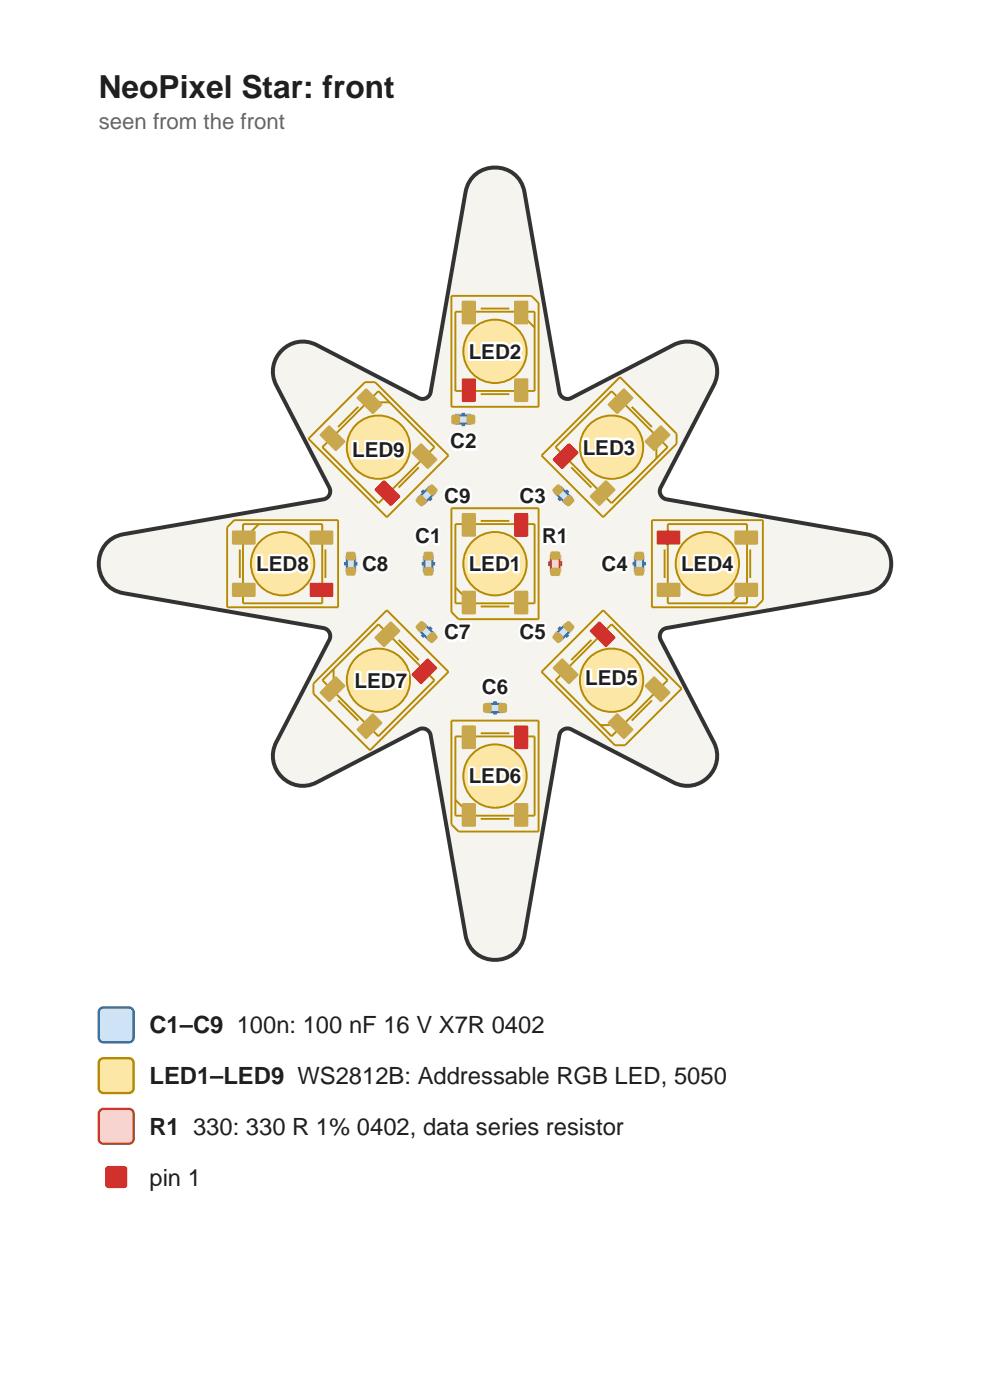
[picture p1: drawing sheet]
<svg xmlns="http://www.w3.org/2000/svg" width="210mm" height="297mm" viewBox="0 0 210 297" stroke-linecap="round" stroke-linejoin="round" font-family="sans-serif">
<path d="M59.8 74.3a6.2 6.2 0 0 1 7.4-1.1l21.6 11.2a1.75 1.75 0 0 0 2.6-1.2l7.3-42.4a6.4 6.4 0 0 1 6.3-5.3 6.4 6.4 0 0 1 6.3 5.3l7.4 42.4a1.75 1.75 0 0 0 2.5 1.2l21.6-11.2a6.4 6.4 0 0 1 7.4 1.1 6.4 6.4 0 0 1 1.2 7.5l-11.2 21.6a1.75 1.75 0 0 0 1.2 2.5l42.4 7.4a6.4 6.4 0 0 1 5.3 6.3 6.4 6.4 0 0 1-5.3 6.2l-42.4 7.4a1.75 1.75 0 0 0-1.2 2.6l11.2 21.6a6.4 6.4 0 0 1-1.2 7.4 6.4 6.4 0 0 1-7.4 1.2l-21.6-11.3a1.75 1.75 0 0 0-2.5 1.3l-7.4 42.4a6.4 6.4 0 0 1-6.3 5.2 6.4 6.4 0 0 1-6.3-5.2l-7.3-42.4a1.75 1.75 0 0 0-2.6-1.3l-21.6 11.3a6.4 6.4 0 0 1-7.4-1.2 6.4 6.4 0 0 1-1.2-7.4l11.3-21.6a1.74 1.74 0 0 0-1.3-2.6l-42.4-7.4a6.4 6.4 0 0 1-5.3-6.2 6.4 6.4 0 0 1 5.3-6.3l42.4-7.4a1.74 1.74 0 0 0 1.3-2.5l-11.3-21.6a6.2 6.2 0 0 1 1.2-7.5z" fill="#f6f4ee" stroke="#333" stroke-width=".84" stroke-linecap="butt"/>
<path d="M89.7 117.9h2.4v3.4h-2.4z" fill="#cfe3f7"/>
<path d="M89.7 119.2v.8M90 117.9h1.7v3.4h-1.7zM92.1 119.2v.8" fill="none" stroke="#2f6ea8" stroke-width=".4"/>
<g fill="#c9a74c">
<path d="M90.1 120.3h1.6l.2 .4v1.2l-.4 .2h-1.4l-.3-.4v-1z"/>
<path d="M89.9 117.3l.4-.3 1.4 .1 .2 .4v1.2l-.4 .2h-1.4l-.3-.5z"/>
</g>
<path d="M96.6 87.8h3.4v2.4h-3.4z" fill="#cfe3f7"/>
<path d="M96.6 88.2h3.4v1.6h-3.4zM97.9 87.8h.7M97.9 90.2h.7" fill="none" stroke="#2f6ea8" stroke-width=".4"/>
<g fill="#c9a74c">
<path d="M99 88.2l.4-.3h1l.4 .3v1.4l-.2 .4h-1.2l-.4-.2z"/>
<path d="M96 88l1.1-.1 .4 .3 .1 1.4-.2 .4h-1.2l-.4-.2-.1-1.4z"/>
</g>
<path d="M117.5 104.8l1.7-1.8 2.3 2.4-1.7 1.7z" fill="#cfe3f7"/>
<path d="M117.7 104.5l1.2-1.2 2.4 2.4-1.2 1.2zM118.4 105.7l.5 .5M120.1 104l.5 .5" fill="none" stroke="#2f6ea8" stroke-width=".4"/>
<g fill="#c9a74c">
<path d="M119.6 106l.8-.8 .4-.2 .9 .8 .1 .5-.9 1-.4 .1-.9-.8-.1-.2z"/>
<path d="M117.3 103.7l.8-.8 .5-.1 .8 .7 .2 .5-1 1-.4 .1-.9-.8-.1-.2z"/>
</g>
<path d="M134.4 117.9h2.4v3.4h-2.4z" fill="#cfe3f7"/>
<path d="M134.4 119.2v.8M134.8 117.9h1.6v3.4h-1.6zM136.8 119.2v.8" fill="none" stroke="#2f6ea8" stroke-width=".4"/>
<g fill="#c9a74c">
<path d="M134.6 120.5l.4-.2h1.4l.2 .4v1.2l-.4 .2h-1.4l-.2-.4z"/>
<path d="M134.8 117.1h1.6l.2 .4v1.2l-.4 .2h-1.4l-.2-.5v-.9z"/>
</g>
<path d="M117.5 134.4l2.3-2.4 1.7 1.8-2.3 2.3z" fill="#cfe3f7"/>
<path d="M118.9 133l-.5 .5M120.1 132.3l1.2 1.2-2.4 2.4-1.2-1.2zM120.6 134.7l-.5 .5" fill="none" stroke="#2f6ea8" stroke-width=".4"/>
<g fill="#c9a74c">
<path d="M117.3 134.8l.7-.6 .4-.2 1 1 .2 .4-.8 .9-.5 .1-1-.9-.1-.2z"/>
<path d="M119.6 132.5l.6-.6 .5-.1 1 .9 .1 .4-.8 .9-.4 .1-1-.9-.1-.2z"/>
</g>
<path d="M103.3 149h3.4v2.4h-3.4z" fill="#cfe3f7"/>
<path d="M103.3 149.3h3.4v1.7h-3.4zM104.6 149h.8M104.6 151.4h.8" fill="none" stroke="#2f6ea8" stroke-width=".4"/>
<g fill="#c9a74c">
<path d="M102.7 149.2l1.2-.1 .4 .3v1.4l-.2 .4h-1.2l-.4-.2-.1-1.4z"/>
<path d="M105.7 149.4l.4-.3h1l.4 .3 .1 1.4-.3 .4h-1.2l-.4-.2z"/>
</g>
<path d="M90.2 132l2.3 2.4-1.7 1.7-2.3-2.3z" fill="#cfe3f7"/>
<path d="M89.4 134.7l.5 .5M89.9 132.3l2.4 2.4-1.2 1.2-2.4-2.4zM91.1 133l.5 .5" fill="none" stroke="#2f6ea8" stroke-width=".4"/>
<g fill="#c9a74c">
<path d="M88.3 132.7l.8-.8 .4-.1 .9 .7 .2 .5-1 1-.4 .1-.9-.7-.1-.3z"/>
<path d="M90.6 135l.8-.8 .4-.2 .9 .8 .1 .5-.9 1-.4 .1-.9-.8-.2-.4z"/>
</g>
<path d="M73.2 117.9h2.4v3.4h-2.4z" fill="#cfe3f7"/>
<path d="M73.2 119.2v.8M73.6 117.9h1.6v3.4h-1.6zM75.6 119.2v.8" fill="none" stroke="#2f6ea8" stroke-width=".4"/>
<g fill="#c9a74c">
<path d="M73.6 117.1h1.6l.2 .4v1.2l-.4 .2h-1.4l-.2-.5v-.9z"/>
<path d="M73.4 120.5l.4-.2h1.4l.2 .4v1.2l-.4 .2h-1.4l-.2-.4z"/>
</g>
<path d="M88.5 105.4l2.3-2.4 1.7 1.8-2.3 2.3z" fill="#cfe3f7"/>
<path d="M88.7 105.7l2.4-2.4 1.2 1.2-2.4 2.4zM89.9 104l-.5 .5M91.6 105.7l-.5 .5" fill="none" stroke="#2f6ea8" stroke-width=".4"/>
<g fill="#c9a74c">
<path d="M90.6 103.5l.6-.6 .5-.1 1 .9 .1 .4-.8 .9-.4 .1-1-.9-.2-.4z"/>
<path d="M88.3 105.8l.7-.6 .4-.2 1 1 .2 .4-.8 .9-.5 .1-1-.9-.1-.2z"/>
</g>
<circle cx="105" cy="119.6" r="6.7" fill="#fde7a6"/>
<g fill="none" stroke="#b58900" stroke-width=".4">
<path d="M95.8 107.8h18.4v23.6h-16.9l-1.5-1.6zM96.6 111.2h16.8v16.8h-16.8zM102 110.5h6M96.6 124.6l3.4 3.4M102 128.7h6"/>
<circle cx="105" cy="119.6" r="6.7"/>
</g>
<path d="M109.2 108.9l2.6-.1 .2 .2 .1 4.6-.2 .2-2.6 .1-.2-.2-.1-4.6z" fill="#d0312d"/>
<g fill="#c9a74c">
<path d="M98.1 108.9l2.6-.1 .2 .2 .1 4.6-.2 .2-2.6 .1-.2-.2-.1-4.6z"/>
<path d="M98.1 125.3h2.6l.2 .2 .1 4.5-.2 .3h-2.6l-.2-.1-.1-4.6z"/>
<path d="M109.2 125.3h2.6l.2 .2 .1 4.5-.2 .3h-2.6l-.2-.1-.1-4.6z"/>
</g>
<circle cx="105" cy="74.5" r="6.7" fill="#fde7a6"/>
<g fill="none" stroke="#b58900" stroke-width=".4">
<path d="M95.8 62.8h16.9l1.5 1.5v22h-18.4zM96.6 66.1h16.8v16.8h-16.8zM102 65.5h6M110 66.1l3.4 3.4M102 83.6h6"/>
<circle cx="105" cy="74.5" r="6.7"/>
</g>
<path d="M98.1 80.3h2.6l.2 .1 .1 4.6-.2 .3h-2.6l-.2-.2-.1-4.5z" fill="#d0312d"/>
<g fill="#c9a74c">
<path d="M109.2 80.3h2.6l.2 .1 .1 4.6-.2 .3h-2.6l-.2-.2-.1-4.5z"/>
<path d="M109.2 63.8h2.6l.2 .1 .1 4.6-.2 .3h-2.6l-.2-.1-.1-4.6z"/>
<path d="M98.1 63.8h2.6l.2 .1 .1 4.6-.2 .3h-2.6l-.2-.1-.1-4.6z"/>
</g>
<circle cx="129.7" cy="94.9" r="6.7" fill="#fde7a6"/>
<g fill="none" stroke="#b58900" stroke-width=".4">
<path d="M121.2 99.1l4.2 4.3M129.7 83l11.9 11.9-11.9 11.8-11.9-11.8zM131.5 80l12 12v2.1l-15.6 15.6-13-13.1zM134 86.3l4.3 4.3M139.2 92.5v4.7"/>
<circle cx="129.7" cy="94.9" r="6.7"/>
</g>
<path d="M117.3 97.3l3.3-3.3 .3 .1 1.8 1.9-.1 .3-3.3 3.2-.2-.1-1.8-1.7z" fill="#d0312d"/>
<g fill="#c9a74c">
<path d="M125.2 105.1l3.3-3.2 .3 .1 1.7 1.8v.3l-3.3 3.2-.3-.1-1.7-1.7z"/>
<path d="M136.8 93.5l3.3-3.3 .3 .1 1.8 1.9-.1 .3-3.3 3.2-.3-.1-1.7-1.7z"/>
<path d="M129 85.6l3.3-3.2 .3 .1 1.7 1.8v.3l-3.3 3.2h-.3l-1.7-1.8z"/>
</g>
<circle cx="150.1" cy="119.6" r="6.7" fill="#fde7a6"/>
<g fill="none" stroke="#b58900" stroke-width=".4">
<path d="M138.3 110.3h23.5v17l-1.5 1.5h-22zM141 116.6v6M141.6 111.2h16.9v16.8h-16.9zM159.1 116.6v6M158.5 124.6l-3.4 3.4"/>
<circle cx="150.1" cy="119.6" r="6.7"/>
</g>
<path d="M139.3 112.7l.3-.2 4.6 .1 .1 .2v2.6l-.3 .2-4.6-.1-.1-.3z" fill="#d0312d"/>
<g fill="#c9a74c">
<path d="M139.3 123.8l.3-.2 4.6 .1 .1 .2v2.6l-.3 .1h-4.6l-.1-.3z"/>
<path d="M155.8 123.8l.3-.2 4.6 .1 .1 .2v2.6l-.3 .1h-4.6l-.1-.3z"/>
<path d="M155.8 112.7l.3-.2 4.6 .1 .1 .2v2.6l-.3 .2-4.6-.1-.1-.3z"/>
</g>
<circle cx="129.7" cy="144.3" r="6.7" fill="#fde7a6"/>
<g fill="none" stroke="#b58900" stroke-width=".4">
<path d="M125.4 135.8l-4.2 4.2M127.9 129.5l16.7 16.6-12 12h-2.2l-15.5-15.6zM129.7 132.4l11.9 11.9-11.9 11.9-11.9-11.9zM127.3 153.8h4.8M138.3 148.6l-4.3 4.3"/>
<circle cx="129.7" cy="144.3" r="6.7"/>
</g>
<path d="M125.2 133.6l1.7-1.7 .3-.1 3.3 3.3v.3l-1.7 1.8-.3 .1-3.3-3.2z" fill="#d0312d"/>
<g fill="#c9a74c">
<path d="M117.3 141.5l1.8-1.7 .2-.1 3.3 3.2 .1 .3-1.8 1.8-.3 .1-3.3-3.2z"/>
<path d="M129 153.1l1.7-1.7 .3-.1 3.3 3.3v.2l-1.7 1.9-.3 .1-3.3-3.2z"/>
<path d="M136.8 145.3l1.7-1.7 .3-.1 3.3 3.2 .1 .3-1.8 1.9h-.3l-3.3-3.2z"/>
</g>
<circle cx="105" cy="164.6" r="6.7" fill="#fde7a6"/>
<g fill="none" stroke="#b58900" stroke-width=".4">
<path d="M95.8 152.9h18.4v23.5h-16.9l-1.5-1.5zM96.6 156.2h16.8v16.8h-16.8zM102 155.6h6M96.6 169.7l3.4 3.3M102 173.7h6"/>
<circle cx="105" cy="164.6" r="6.7"/>
</g>
<path d="M109.2 153.9h2.6l.2 .1 .1 4.6-.2 .3h-2.6l-.2-.1-.1-4.6z" fill="#d0312d"/>
<g fill="#c9a74c">
<path d="M98.1 153.9h2.6l.2 .1 .1 4.6-.2 .3h-2.6l-.2-.1-.1-4.6z"/>
<path d="M98.1 170.4h2.6l.2 .1 .1 4.6-.2 .3h-2.6l-.2-.2-.1-4.5z"/>
<path d="M109.2 170.4h2.6l.2 .1 .1 4.6-.2 .3h-2.6l-.2-.2-.1-4.5z"/>
</g>
<circle cx="80.3" cy="144.3" r="6.7" fill="#fde7a6"/>
<g fill="none" stroke="#b58900" stroke-width=".4">
<path d="M80.3 132.4l11.9 11.9-11.9 11.9-11.9-11.9zM82.1 129.5l13 13-16.6 16.7-12-12v-2.2zM84.6 135.8l4.2 4.2M70.8 141.9v4.8M71.7 148.6l4.3 4.3"/>
<circle cx="80.3" cy="144.3" r="6.7"/>
</g>
<path d="M87.4 142.9l3.3-3.2 .3 .1 1.7 1.8v.3l-3.3 3.2-.3-.1-1.7-1.7z" fill="#d0312d"/>
<g fill="#c9a74c">
<path d="M82.7 131.9h.4l1.7 1.7 .1 .3-3.2 3.3-.3 .1-1.9-1.8v-.3z"/>
<path d="M67.9 146.7l3.3-3.2 .3 .1 1.7 1.8v.3l-3.3 3.2h-.3l-1.7-1.8z"/>
<path d="M75.7 154.6l3.3-3.3 .3 .1 1.8 1.9-.1 .3-3.3 3.2-.3-.1-1.7-1.7z"/>
</g>
<circle cx="59.9" cy="119.6" r="6.7" fill="#fde7a6"/>
<g fill="none" stroke="#b58900" stroke-width=".4">
<path d="M49.7 110.3h22v18.5h-23.5v-16.9zM50.9 116.6v6M51.5 111.2h16.9v16.8h-16.9zM54.9 111.2l-3.4 3.3M69 116.6v6"/>
<circle cx="59.9" cy="119.6" r="6.7"/>
</g>
<path d="M65.7 123.8l.3-.2 4.6 .1 .1 .2v2.6l-.3 .1h-4.6l-.1-.3z" fill="#d0312d"/>
<g fill="#c9a74c">
<path d="M65.7 112.7l.3-.2 4.6 .1 .1 .2v2.6l-.3 .2-4.6-.1-.1-.3z"/>
<path d="M49.2 112.7l.3-.2 4.6 .1 .1 .2v2.6l-.3 .2-4.6-.1-.1-.3z"/>
<path d="M49.2 123.8l.3-.2 4.6 .1 .1 .2v2.6l-.3 .1h-4.6l-.1-.3z"/>
</g>
<circle cx="80.3" cy="94.9" r="6.7" fill="#fde7a6"/>
<g fill="none" stroke="#b58900" stroke-width=".4">
<path d="M65.4 93.1l12-12h2.2l15.5 15.5-13 13.1zM76 86.3l-4.3 4.3M77.9 85.4h4.8M80.3 83l11.9 11.9-11.9 11.8-11.9-11.8zM88.8 99.1l-4.2 4.3"/>
<circle cx="80.3" cy="94.9" r="6.7"/>
</g>
<path d="M79.5 103.7l1.8-1.7 .2-.1 3.3 3.2 .1 .3-1.8 1.8-.3 .1-3.3-3.2z" fill="#d0312d"/>
<g fill="#c9a74c">
<path d="M87.4 95.8l1.7-1.7 .3-.1 3.3 3.3v.3l-1.7 1.8-.3 .1-3.3-3.2z"/>
<path d="M75.7 84.2l1.7-1.7 .3-.1 3.3 3.2 .1 .3-1.8 1.9h-.3l-3.3-3.2z"/>
<path d="M67.9 92l1.7-1.7 .3-.1 3.3 3.3v.3l-1.7 1.8-.3 .1-3.3-3.2z"/>
</g>
<path d="M116.5 117.8h2.6v3.6h-2.6z" fill="#f7d4cf"/>
<path d="M116.5 119.1v1M116.9 117.8h1.8v3.6h-1.8zM119.1 119.1v1" fill="none" stroke="#b0453a" stroke-width=".4"/>
<g fill="#c9a74c">
<path d="M116.9 117h1.7l.3 .4-.1 1.2-.4 .2-1.5-.1-.2-.4v-.9z"/>
<path d="M116.9 120.5h1.7l.3 .3-.1 1.2-.4 .2-1.5-.1-.2-.3v-1z"/>
</g>
<path d="M21.2 214l.8-.3h5.3a1.01 1.01 0 0 1 1 1v5.4a1.01 1.01 0 0 1-1 1h-5.3a1.01 1.01 0 0 1-1.1-1v-5.4z" fill="#cfe3f7" stroke="#2f6ea8" stroke-width=".5"/>
<path d="M21.2 224.8l.8-.3h5.3a1.01 1.01 0 0 1 1 1v5.4a1.01 1.01 0 0 1-1 1h-5.3a1.01 1.01 0 0 1-1.1-1v-5.4z" fill="#fde7a6" stroke="#b58900" stroke-width=".5"/>
<path d="M21.2 235.5l.8-.3h5.3a1.01 1.01 0 0 1 1 1.1v5.3a1.01 1.01 0 0 1-1 1h-5.3a1.01 1.01 0 0 1-1.1-1v-5.3z" fill="#f7d4cf" stroke="#b0453a" stroke-width=".5"/>
<path d="M22.5 247.5l.5-.2h3.3a.67 .67 0 0 1 .7 .7v3.4a.67 .67 0 0 1-.7 .7h-3.3a.67 .67 0 0 1-.7-.7v-3.4z" fill="#d0312d"/>
<text font-size="6.7" fill="#1f1f1f" x="20.9" y="20.7">NeoPixel Star: front</text>
<g font-size="5" fill="#1f1f1f">
<text x="31.7" y="219.2">C1–C9</text>
<text x="50.2" y="219.2">100n: 100 nF 16 V X7R 0402</text>
<text x="31.7" y="230">LED1–LED9 WS2812B: Addressable RGB LED, 5050</text>
<text x="31.7" y="240.8">R1</text>
<text x="41" y="240.8">330: 330 R 1% 0402, data series resistor</text>
<text x="31.7" y="251.5">pin 1</text>
</g>
<text font-size="4.7" fill="#666" x="20.9" y="27.5">seen from the front</text>
<g font-size="4.4" fill="#fff">
<text x="99.4" y="76.1">LED2</text>
<text x="95.5" y="95.1">C2</text>
<text x="74.7" y="97">LED9</text>
<text x="123.6" y="96.4">LED3</text>
<text x="94.2" y="106.7">C9</text>
<text x="110.2" y="106.7">C3</text>
<text x="88.1" y="115.2">C1</text>
<text x="115" y="115.2">R1</text>
<text x="54.4" y="121.2">LED8</text>
<text x="76.8" y="121.2">C8</text>
<text x="99.4" y="121.2">LED1</text>
<text x="127.6" y="121.2">C4</text>
<text x="144.5" y="121.2">LED4</text>
<text x="94.2" y="135.7">C7</text>
<text x="110.2" y="135.7">C5</text>
<text x="75.2" y="145.9">LED7</text>
<text x="102.2" y="147.2">C6</text>
<text x="124.1" y="145.4">LED5</text>
<text x="99.4" y="166.2">LED6</text>
</g>
</svg>
